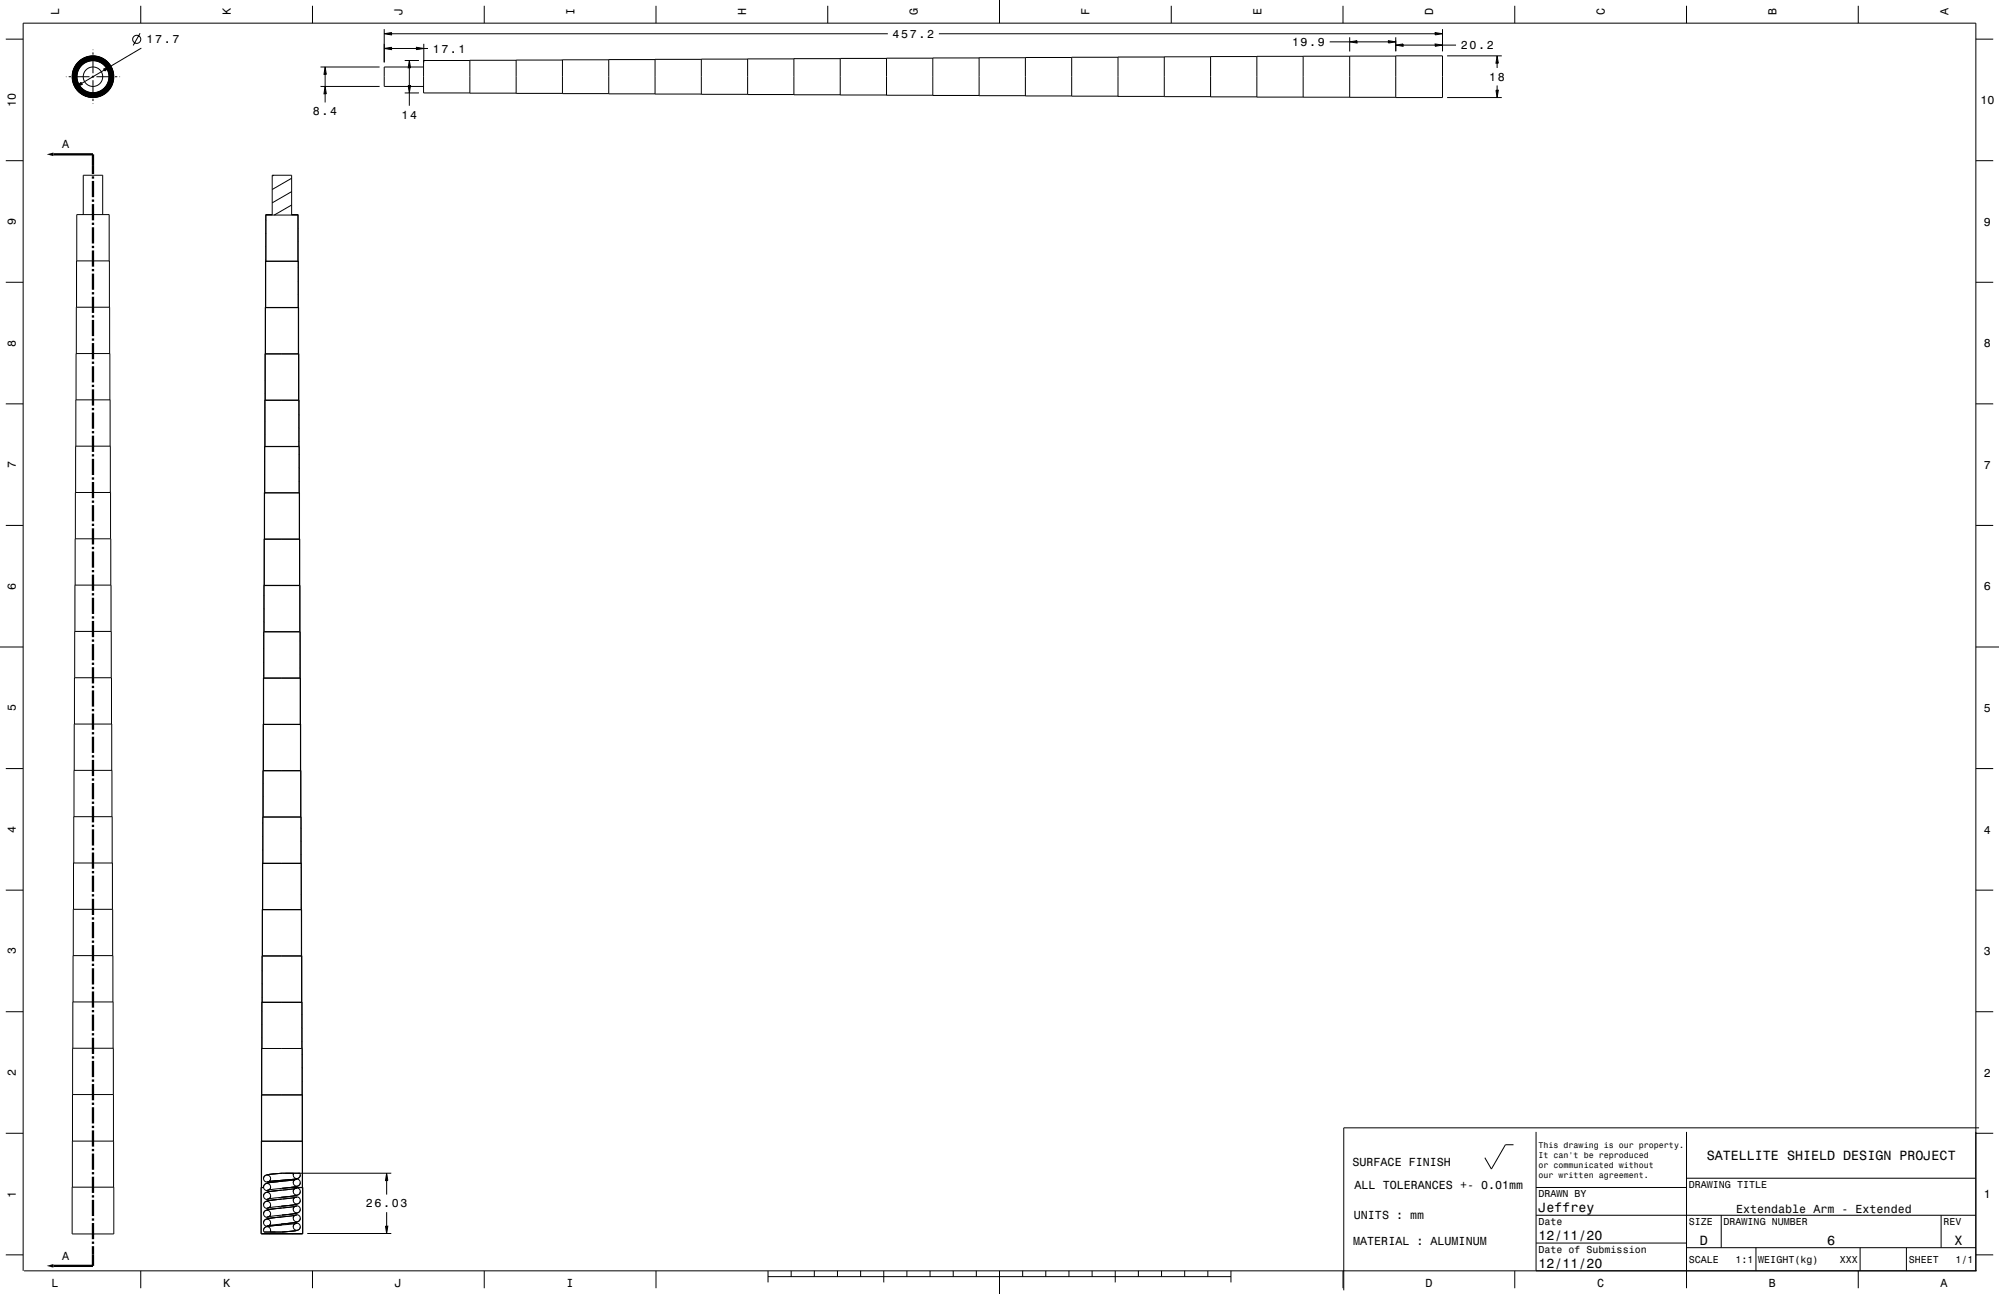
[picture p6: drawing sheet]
<svg xmlns="http://www.w3.org/2000/svg" width="864mm" height="559mm" viewBox="0 0 864 559" stroke-linecap="round" stroke-linejoin="round" font-family="sans-serif">
<g fill="none" stroke="#000" stroke-width=".43">
<path d="M2.5 16.9h7.5M60.5 14.4l-3 5.2M60.8 2.5v7.5M135 2.5v7.5M166 14.6l3.2-.5v1zM166 12.6v14.3M169.2 14.6h214.4M183.1 18.9v8M209.2 2.5v7.5M283.4 2.5v7.5M357.6 2.5v7.5M405.6 14.6h214.4"/>
<path d="M431.8 0v10M506 2.5v7.5M574.4 18.1h8.7M580.2 2.5v7.5M583.1 18.1l3.2-.5v1zM583.1 16.1v6.1M586.3 18.1h13.5M599.8 17.6l3.2 .5-3.2 .5zM603 19.5l3.2-.5v1zM603 16.1v6M606.2 19.5h13.8M620 19l3.2 .5-3.2 .5z"/>
<path d="M620 14.1l3.2 .5-3.2 .5zM623.2 12.6v9.5M623.2 19.5h5.8M654.4 2.5v7.5M728.6 2.5v7.5M802.8 2.5v7.5M853.6 16.9h7.5M28.5 33.1h.2M29.7 33.1h1M31.7 33.1h7M32.5 37.6l2.5-2 .5 .8zM39.7 33.1h1"/>
<path d="M40.2 21.4v.2M40.2 22.6v1M40.2 24.6v7M40.2 32.6v1M40.2 34.6v7M41.7 33.1h7M44.8 29.8l3-1.2-2.5 2.1zM45 30.2l-9.7 5.8M49.7 33.1h1M51.7 33.1h.2M61.1 20.8l-13.3 7.8M138.5 37.3h25.5"/>
<path d="M138.5 28.9h25.5M140.5 28.9l.5 3.2h-1zM140.5 37.3l.5 3.2h-1zM140.5 32.1v5.2M166 20.9l3.2-.5v1zM169.2 20.9h10.7M174.8 26.1h6.2M176.3 37h1l-.5 3.1zM176.8 26.1l.5 3.2h-1zM176.8 29.3v7.7M179.9 20.4l3.2 .5-3.2 .5zM183 28.9h-17v8.4h17"/>
<path d="M183.1 20.9h1.8M203 26.1h-20v14l40 .1M223 26h-20v14.2M243 25.9h-20v14.4h20M263 25.8h-20v14.6h20M283 25.7h-20v14.8h20M303 25.6h-20v15h20M323 25.5h-20v15.2h20M343 25.4h-20v15.4h20M363 25.2v15.8h20M383 25.2l-40 .1v15.6h20M403 25.1h-20v16h20"/>
<path d="M423 25h-20v16.2h20M443 24.9h-20v16.4h20M463 24.8h-20v16.6l40 .1M483 24.7h-20v16.8M503 24.6h-20v17h20M523 24.5h-20v17.2h20M543 24.4h-20v17.4h20M563 24.3v17.7h40M583.1 24.3h-40.1v17.6h20M603 24.1h20.2v18h-20.2zM603 24.2h-19.9v17.8M625.2 24.1h23.6"/>
<path d="M646.3 39h1l-.5 3.1zM646.8 24.1l.5 3.2h-1zM646.8 27.3v2M646.8 36.9v2.1M40.2 42.6v1M40.2 44.6v.2M140.5 40.5v3.7M174.8 40.1h6.2M176.8 40.1v5.5M625.2 42.1h23.6M2.5 69.4h7.5M118.3 75.7l-.7 .4"/>
<path d="M126 77l-8.4 4.8M853.6 69.4h7.5M36 92.7v-17h8.4v17M114.9 94.9l-.1 .1M114.9 92.9h13.8M114.9 92.7v20.1M117.6 92.7h-2.8v40.1M126 88.5l-7.5 4.4M126 82.8l-8.4 4.8M126 92.7h2.8M128.6 92.8l-.1 .1M128.7 92.7v20.2"/>
<path d="M128.8 98.5h-.1M128.8 92.7l-2.8 .1v-17.1h-8.4v17.1h-2.7M128.8 92.7l.1 60.1M33.2 112.7v-20h14v20M114.8 118.1h-.1M114.8 112.7l-.1 40.1M114.8 112.9h14M114.8 112.8h13.9M114.9 112.3h-.1M114.9 106.5h-.1M114.9 100.7l-.1 .1M128.8 110l-.1 .1"/>
<path d="M128.8 104.2l-.1 .1M128.8 112.7h.1M128.9 115.7l-.1 .1M2.5 121.9h7.5M33.1 132.7v-20h14.2v20M114.7 135.5h-.1M114.7 132.7l-.2 40.2M114.7 132.9h14.2M114.7 132.8h14.1M114.8 129.6l-.1 .1M114.8 123.9h-.1M128.9 127.3h-.1"/>
<path d="M128.9 121.5l-.1 .1M128.9 132.7l.1 40.1M129 138.8h-.1M129 133h-.1M853.6 121.9h7.5M33 152.7v-20h14.4l.1 40M47.5 152.7h-14.6v20M114.6 158.6l-.1 .1M114.6 152.7l-.7 160.1M114.7 147l-.1 .1M114.7 141.2l-.1 .1M129 150.3l-.1 .1"/>
<path d="M129 152.9h-14.5M129 144.5l-.1 .1M129 152.7l.1 40.1M129.1 156l-.1 .1M2.5 174.4h7.5M114.5 176l-.1 .1M114.5 172.8h14.5M114.6 170.2h-.1M114.6 164.4l-.1 .1M129.1 167.6h-.1M129.1 161.8l-.1 .1M129.1 172.7l.1 40.1"/>
<path d="M129.1 172.9h-14.6l-.1 20M129.2 179.1h-.1M129.2 173.3h-.1M853.6 174.4h7.5M32.8 192.7v-20h14.8v20M114.4 199.2h-.1M114.4 193.4h-.1M114.4 192.8h14.7M114.5 187.5l-.1 .1M114.5 181.8h-.1M129.2 190.6l-.1 .1M129.2 184.8l-.1 .1"/>
<path d="M129.2 192.7l.1 40.1M129.2 192.9h-14.8l-.1 20M129.3 196.3l-.1 .1M32.6 212.7h15.2v20M47.7 212.7v-20h-15l-.1 40M114.3 216.5l-.1 .1M114.3 212.8h14.9M114.4 210.7l-.1 .1M114.4 204.9l-.1 .1M129.3 207.9h-.1M129.3 202.1l-.1 .1M129.3 212.7l.1 40.1"/>
<path d="M129.3 212.9h-15l-.1 20M129.4 219.4h-.1M129.4 213.6h-.1M2.5 226.9h7.5M114.2 239.7h-.1M114.2 233.9l-.1 .1M114.2 232.8h15.1M114.3 228.1h-.1M114.3 222.3l-.1 .1M129.4 230.9l-.1 .1M129.4 225.1l-.1 .1M129.4 232.7v40.2"/>
<path d="M129.4 232.9h-15.2l-.1 20M129.5 236.6l-.1 .1M853.6 226.9h7.5M32.5 252.7v-20h15.4v20M114.1 257.1h-.1M114.1 252.8h15.3M114.2 251.2l-.1 .1M114.2 245.5h-.1M129.5 248.2h-.1M129.5 242.4l-.1 .1M129.5 252.7l.7 160.1M129.5 252.9h-15.4v19.9h15.4"/>
<path d="M129.6 259.7h-.1M129.6 253.9h-.1M0 279.4h10M32.4 272.7v-20h15.6v20M113.9 272.7h.1M114 274.4l-.1 .1M114 272.9h15.6v20M114.1 268.6l-.1 .1M114.1 262.8l-.1 .1M114.1 272.8v.1M129.6 271.2l-.1 .1M129.6 265.4l-.1 .1"/>
<path d="M129.7 276.9l-.1 .1M853.6 279.4h10M32.3 292.7v-20h15.8v20M113.9 297.6h-.1M113.9 292.7l-.1 40.1M113.9 292.9h15.8v20M113.9 292.8h15.7M114 291.8h-.1M114 286h-.1M114 280.2l-.1 .1M129.7 288.5h-.1M129.7 282.7h-.1"/>
<path d="M129.8 300h-.1M129.8 294.2h-.1M32.2 312.7v-20h16v20M113.8 315h-.1M113.8 312.7l-.1 40.1M113.8 312.9h16v20M113.8 312.8h15.9M113.9 309.1l-.1 .1M113.9 303.4h-.1M129.8 311.5l-.1 .1M129.8 305.7l-.1 .1M129.9 317.2l-.1 .1"/>
<path d="M2.5 331.9h7.5M32.1 332.7v-20h16.2v20M113.7 338.1l-.1 .1M113.7 332.7l-.1 40.1M113.7 332.9h16.2v20M113.7 332.8h16.1M113.8 332.3h-.1M113.8 326.5l-.1 .1M113.8 320.7l-.1 .1M129.9 328.8h-.1M129.9 323h-.1M130 334.5h-.1"/>
<path d="M853.6 331.9h7.5M32 352.7v-20h16.4v20M113.6 355.5l-.1 .1M113.6 352.7l-.1 40.1M113.6 352.9h16.4v20M113.6 352.8h16.3M113.7 349.7h-.1M113.7 343.9h-.1M130 351.8l-.1 .1M130 346l-.1 .1M130 340.3h-.1M130.1 357.5l-.1 .1"/>
<path d="M31.9 372.7v-20h16.6v20M113.5 378.6l-.1 .1M113.6 367l-.1 .1M113.6 361.3h-.1M130.1 369.1h-.1M130.1 372.9h-16.7M130.1 363.3h-.1M130.2 374.8h-.1M130.2 372.7h-16.8v40.1M2.5 384.4h7.5M31.8 392.7v-20h16.8v20M113.4 396l-.1 .1"/>
<path d="M113.4 392.7l-.2 40.2M113.4 392.9h16.8M113.4 392.8h16.7M113.5 390.2l-.1 .1M113.5 384.4l-.1 .1M130.2 392.1l-.1 .1M130.2 386.3l-.1 .1M130.2 380.6h-.1M130.2 392.7l.2 60.1M130.3 397.8l-.1 .1M853.6 384.4h7.5M31.7 412.7v-20h17v20"/>
<path d="M113.2 412.9h17.1M113.2 412.8h17.1M113.3 419.2h-.1M113.3 413.4l-.1 .1M113.3 412.7l-.3 80.1M113.4 407.6h-.1M113.4 401.8l-.1 .1M130.3 409.4h-.1M130.3 403.6h-.1M130.3 412.9v19.9M130.4 415.1h-.1M2.5 436.9h7.5"/>
<path d="M31.6 432.7v-20h17.2l.1 40M48.9 432.7h-17.4v20M113.2 436.6h-.1M113.2 432.8h17.1M113.3 430.7l-.1 .1M113.3 425h-.1M130.4 432.7l.2 40M130.4 432.4l-.1 .1M130.4 426.6l-.1 .1M130.4 420.9h-.1M130.4 432.9h-17.2v19.9M130.5 438.1l-.1 .1"/>
<path d="M853.6 436.9h7.5M113.1 459.7l-.1 .1M113.1 453.9l-.1 .1M113.1 452.7l-.2 60.2M113.1 452.8h17.4M113.2 448.1l-.1 .1M113.2 442.3l-.1 .1M130.5 449.7h-.1M130.5 443.9h-.1M130.5 452.7l.1 60.1M130.6 455.4h-.1M31.3 472.7h17.7l.1 40"/>
<path d="M49 472.7v-20h-17.6l-.1 40.1M112.9 472.7h.1M113 472.9h17.6M113 472.8h17.6M113 477.1h-.1M113.1 471.3h-.1M113.1 465.5h-.1M130.6 466.9l-.1 .1M130.6 461.2h-.1M130.6 472.7h.1M130.6 478.4l-.1 .1M130.6 472.7v40.2"/>
<path d="M2.5 489.4h7.5M49.1 492.8h-17.8l-.1 40.1h18v-20.2h-18M113 494.4l-.1 .1M113 488.6l-.1 .1M113 482.8l-.1 .1M130.6 490h-.1M130.6 484.2l-.1 .1M130.7 495.7l-.1 .1M130.7 492.8h-17.8l-.1 40.1h18l-.1-20.2M653.9 494.3h-3.5l-6.1 10.5-2.8-4.9M663.6 488.8v60M728.6 488.8v67.5"/>
<path d="M853.6 489.4h7.5M855 487h-274.5v70.2M112.8 517.6h.1M112.9 512.8h1M113 511.7l-.1 .1M113 506h-.1M113 500.2h-.1M113.9 512.9h-1.1v19.8h17.9M115.4 518.8a1.53 1.53 0 0 0-1.5 1.5 1.53 1.53 0 0 0 1.5 1.5M115.4 514.9a1.53 1.53 0 0 0-1.5 1.6 1.53 1.53 0 0 0 1.5 1.5M115.4 511.1a1.53 1.53 0 0 0-1.5 1.5 1.53 1.53 0 0 0 1.5 1.5M115.4 507.4a1.52 1.52 0 0 0-1.5 1.6 1.52 1.52 0 0 0 1.5 1.5"/>
<path d="M115.4 507.4a1.52 1.52 0 0 1 1.5 1.6 1.52 1.52 0 0 1-1.5 1.5M115.4 518.8a1.53 1.53 0 0 1 1.5 1.5 1.53 1.53 0 0 1-1.5 1.5M115.4 511.1a1.53 1.53 0 0 1 1.5 1.5 1.53 1.53 0 0 1-1.5 1.5M115.4 514.9a1.53 1.53 0 0 1 1.5 1.6 1.53 1.53 0 0 1-1.5 1.5M115.4 514.1l.8-.3zM115.4 517.9l.8-.2zM116.1 510.2l-.7 .3M116.9 509l-.2 .7-.7 .6M116.9 512.6l-.8 1.3M116.9 516.5l-.8 1.2M121.7 517.8l-6.3 1M121.7 517.8l-6.7 1-.8 .5-.3 1"/>
<path d="M121.7 514l-6.7 .9-.8 .6-.3 .9M121.7 514l-6.3 .9M121.8 506.7l-6.8 .7-.8 .6-.3 .9M121.8 506.7l-6.4 .7M121.9 513.2l-5.6 .6M122 506.6l-6.6 .8M122 506.6h47M122 506.6l-.2 .1M122.1 510.1l-6.7 1M124.9 512.9h5.8M125.7 512.8h4.9M126.7 507.4l.2-.8-.1 1.5 .5 .5 .9 .3"/>
<path d="M127.3 517.2l-5.2 .6M127.3 513.3l-5.2 .6M127.3 509.5l-9.3 1-2.6 .6M127.3 509.5a57.6 57.6 0 0 0-12.8 1.8l-.6 1.3M127.3 517.2l-5.6 .6M127.3 513.3l-5.6 .7M127.5 517.1l-.8 1.3M127.5 509.4l-.8 1.3M127.5 513.3l-.8 1.2M128.2 516.1l-6.7 1M128.2 512.2l-6.3 1M128.2 508.9l-12 1.3"/>
<path d="M128.2 516.8a1.53 1.53 0 0 1 1.5 1.6 1.53 1.53 0 0 1-1.5 1.5M128.2 516.8l-.9 .4M128.2 513a1.53 1.53 0 0 1 1.5 1.5 1.53 1.53 0 0 1-1.5 1.6M128.2 513l-.9 .3M128.2 509.1a1.53 1.53 0 0 1 1.5 1.6 1.53 1.53 0 0 1-1.5 1.5M128.2 509.1l-.9 .4M128.2 516.8a1.53 1.53 0 0 0-1.5 1.6 1.53 1.53 0 0 0 1.5 1.5M128.2 509.1a1.53 1.53 0 0 0-1.5 1.6 1.53 1.53 0 0 0 1.5 1.5M128.2 513a1.53 1.53 0 0 0-1.5 1.5 1.53 1.53 0 0 0 1.5 1.6M129.5 506.6l.2 1-.2 .7-1.3 .6M129.7 518.4l-.4 1.1-1.6 .7-11.4 1.3M129.7 514.5l-.4 1.1-1.5 .7-11.5 1.4"/>
<path d="M129.7 510.7l-.4 1.1-.9 .5-6.5 .9M129.7 507.4l-.5 1.2-1.5 .6-11.5 1M130.7 507.3h-.1M130.7 501.5l-.1 .1M130.8 518.8h-.1M130.8 513h-.1M167 506.6l.5 3.2h-1zM167 509.8v6.1M663.6 512.8h65M728.6 508.8h125M112.8 529.1v.1M112.8 523.4h.1"/>
<path d="M112.9 532.7h17.7M115.4 529.7l-1.3 .7-.2 .7 .2 .9h7.6M115.4 526.5a1.53 1.53 0 0 0-1.5 1.5 1.53 1.53 0 0 0 1.5 1.5M115.4 522.6a1.53 1.53 0 0 0-1.5 1.6 1.53 1.53 0 0 0 1.5 1.5M115.4 522.6a1.53 1.53 0 0 1 1.5 1.6 1.53 1.53 0 0 1-1.5 1.5M115.4 526.5a1.53 1.53 0 0 1 1.5 1.5 1.53 1.53 0 0 1-1.5 1.5M115.4 529.7a1.53 1.53 0 0 1 1.3 2.3M115.4 525.7l.8-.3zM115.4 521.8l.8-.3zM115.4 529.5l.8-.3zM116.5 532.8l-.1 .1M116.9 520.3l-.8 1.3"/>
<path d="M116.9 524.2l-.8 1.2M116.9 528l-.8 1.3M116.9 531.3l-.2 .7M121.5 520.9l6.7-1zM121.7 521.7l-6.3 .9M121.7 521.7l-6.7 .9-.8 .6-.3 1M121.7 525.5l-6.7 1-.8 .5-.3 1M121.7 529l-6.3 .7M121.7 529l-6.2 .6-1.3 .7-.3 1M121.9 524.7l-5.6 .7M126.5 532.8l-.1 .1M127.3 524.9l-10 1.1-1.9 .5"/>
<path d="M127.3 521l-5.2 .6M127.3 524.9l-10.2 1.1-1.7 .5M127.3 521l-5.6 .7M127.5 521l-.8 1.2M127.5 524.8l-.8 1.3M127.6 528.4l-.7 .5-.2 .8M128.2 531.3l-6.5 .7M128.2 527.6l-6.7 1M128.2 523.8l-6.3 .9M128.2 528.2l-6.5 .8M128.2 528.2a1.53 1.53 0 0 1 1.5 1.5 1.53 1.53 0 0 1-1.5 1.6M128.2 524.5a1.53 1.53 0 0 1 1.5 1.6 1.53 1.53 0 0 1-1.5 1.5"/>
<path d="M128.2 524.5l-.9 .4M128.2 520.7l-.9 .3M128.2 520.7a1.53 1.53 0 0 1 1.5 1.5 1.53 1.53 0 0 1-1.5 1.6M128.2 520.7a1.53 1.53 0 0 0-1.5 1.5 1.53 1.53 0 0 0 1.5 1.6M128.2 524.5a1.53 1.53 0 0 0-1.5 1.6 1.53 1.53 0 0 0 1.5 1.5M128.2 528.2a1.53 1.53 0 0 0-1.5 1.5 1.53 1.53 0 0 0 1.5 1.6M129.7 529.7l-.5 1.2-.9 .5-6.6 .6M129.7 526.1l-.4 1.1-1.6 .7-11.4 1.3M129.7 522.2l-.4 1.2-.9 .5-6.5 .8M130.8 530.3h-.1M130.8 524.5l-.1 .1M132.7 532.7h36.3"/>
<path d="M166.5 529.5h1l-.5 3.2zM167 523.4v6.1M663.6 536.8h65M663.6 524.8h190M728.6 538.8h125M743.6 524.8v14M758.6 538.8v10M803.6 538.8v10M823.6 538.8v10M838.6 524.8v14M2.5 541.9h7.5M10 548.8v-538.8h843.6v538.8"/>
<path d="M10.4 548.8h843.6M60.8 548.8v7.5M135 548.8v7.5M209.2 548.8v7.5M283.4 548.8v7.5M331.8 551.3h200M331.8 548.8v5M341.8 548.8v2.5M351.8 548.8v2.5M361.8 548.8v2.5M371.8 548.8v2.5M381.8 548.8v5"/>
<path d="M391.8 548.8v2.5M401.8 548.8v2.5M411.8 548.8v2.5M421.8 548.8v2.5M431.8 548.8v10M441.8 548.8v2.5M451.8 548.8v2.5M461.8 548.8v2.5M471.8 548.8v2.5M481.8 548.8v5M491.8 548.8v2.5M501.8 548.8v2.5"/>
<path d="M511.8 548.8v2.5M521.8 548.8v2.5M531.8 548.8v5M580.2 548.8v7.5M654.4 548.8v7.5M802.8 548.8v7.5M853.6 541.9h7.5"/>
<circle cx="59.1" cy="17" r="1.75"/>
<circle cx="40.2" cy="33.1" r="8.6"/>
<circle cx="40.2" cy="33.1" r="8.9"/>
<circle cx="40.2" cy="33.1" r="8.3"/>
<circle cx="40.2" cy="33.1" r="4.2"/>
<circle cx="40.2" cy="33.1" r="7.7"/>
<circle cx="40.2" cy="33.1" r="7.1"/>
<circle cx="40.2" cy="33.1" r="8.5"/>
<circle cx="40.2" cy="33.1" r="7.9"/>
<circle cx="40.2" cy="33.1" r="8.8"/>
<circle cx="40.2" cy="33.1" r="7.4"/>
<circle cx="40.2" cy="33.1" r="8.2"/>
<circle cx="40.2" cy="33.1" r="8.7"/>
<circle cx="40.2" cy="33.1" r="7.6"/>
<circle cx="40.2" cy="33.1" r="7"/>
<circle cx="40.2" cy="33.1" r="7.8"/>
<circle cx="40.2" cy="33.1" r="8"/>
<circle cx="40.2" cy="33.1" r="6.9"/>
<circle cx="40.2" cy="33.1" r="9"/>
<circle cx="40.2" cy="33.1" r="7.3"/>
<circle cx="40.2" cy="33.1" r="8.4"/>
<circle cx="40.2" cy="33.1" r="8.1"/>
<circle cx="40.2" cy="33.1" r="7.2"/>
<circle cx="40.2" cy="33.1" r="7.5"/>
</g>
<g fill="none" stroke="#000" stroke-width="1" stroke-linecap="butt">
<path d="M23.1 66.6h17.1v8.5M40.2 76.1v1M40.2 78.1v7M40.2 86.1v1M40.2 88.1v7M40.2 96.1v1M40.2 98.1v7M40.2 106.1v1M40.2 108.1v7M40.2 116.1v1M40.2 118.1v7M40.2 126.1v1"/>
<path d="M40.2 128.1v7M40.2 136.1v1M40.2 138.1v7M40.2 146.1v1M40.2 148.1v7M40.2 156.1v1M40.2 158.1v7M40.2 166.1v1M40.2 168.1v7M40.2 176.1v1M40.2 178.1v7M40.2 186.1v1"/>
<path d="M40.2 188.1v7M40.2 196.1v1M40.2 198.1v7M40.2 206.1v1M40.2 208.1v7M40.2 216.1v1M40.2 218.1v7M40.2 226.1v1M40.2 228.1v7M40.2 236.1v1M40.2 238.1v7M40.2 246.1v1"/>
<path d="M40.2 248.1v7M40.2 256.1v1M40.2 258.1v7M40.2 266.1v1M40.2 268.1v7M40.2 276.1v1M40.2 278.1v7M40.2 286.1v1M40.2 288.1v7M40.2 296.1v1M40.2 298.1v7M40.2 306.1v1"/>
<path d="M40.2 308.1v7M40.2 316.1v1M40.2 318.1v7M40.2 326.1v1M40.2 328.1v7M40.2 336.1v1M40.2 338.1v7M40.2 346.1v1M40.2 348.1v7M40.2 356.1v1M40.2 358.1v7M40.2 366.1v1"/>
<path d="M40.2 368.1v7M40.2 376.1v1M40.2 378.1v7M40.2 386.1v1M40.2 388.1v7M40.2 396.1v1M40.2 398.1v7M40.2 406.1v1M40.2 408.1v7M40.2 416.1v1M40.2 418.1v7M40.2 426.1v1"/>
<path d="M40.2 428.1v7M40.2 436.1v1M40.2 438.1v7M40.2 446.1v1M40.2 448.1v7M40.2 456.1v1M40.2 458.1v7M40.2 466.1v1M40.2 468.1v7M40.2 476.1v1M40.2 478.1v7M40.2 486.1v1"/>
<path d="M40.2 488.1v7M40.2 496.1v1M40.2 498.1v7M40.2 506.1v1M40.2 508.1v7M40.2 516.1v1M40.2 518.1v7M40.2 526.1v1M40.2 528.1v7M40.2 536.1v1M40.2 538.1v8.5h-17.1"/>
</g>
<g fill="#000">
<path d="M166 14.6l3.2-.5v1z" fill-rule="evenodd"/>
<path d="M583.1 18.1l3.2-.5v1z" fill-rule="evenodd"/>
<path d="M599.8 17.6l3.2 .5-3.2 .5z" fill-rule="evenodd"/>
<path d="M603 19.5l3.2-.5v1z" fill-rule="evenodd"/>
<path d="M620 19l3.2 .5-3.2 .5z" fill-rule="evenodd"/>
<path d="M620 14.1l3.2 .5-3.2 .5z" fill-rule="evenodd"/>
<path d="M32.5 37.6l2.5-2 .5 .8z" fill-rule="evenodd"/>
<path d="M44.8 29.8l3-1.2-2.5 2.1z" fill-rule="evenodd"/>
<path d="M140.5 28.9l.5 3.2h-1z" fill-rule="evenodd"/>
<path d="M166 20.9l3.2-.5v1z" fill-rule="evenodd"/>
<path d="M176.3 37h1l-.5 3.1z" fill-rule="evenodd"/>
<path d="M176.8 26.1l.5 3.2h-1z" fill-rule="evenodd"/>
<path d="M179.9 20.4l3.2 .5-3.2 .5z" fill-rule="evenodd"/>
<path d="M646.3 39h1l-.5 3.1z" fill-rule="evenodd"/>
<path d="M646.8 24.1l.5 3.2h-1z" fill-rule="evenodd"/>
<path d="M140.5 37.3l.5 3.2h-1z" fill-rule="evenodd"/>
<path d="M20.2 66.6l2.9-.7v1.5z" fill-rule="evenodd"/>
<path d="M167 506.6l.5 3.2h-1z" fill-rule="evenodd"/>
<path d="M166.5 529.5h1l-.5 3.2z" fill-rule="evenodd"/>
<path d="M20.2 546.6l2.9-.7v1.5z" fill-rule="evenodd"/>
</g>
<g font-size="5.8">
<text x="737.3" y="500.9">SATELLITE SHIELD DESIGN PROJECT</text>
<text x="664.6" y="523.4">Jeffrey</text>
<text x="664.6" y="535.4">12/11/20</text>
<text x="734.4" y="537.4">D</text>
<text x="789.4" y="537.4">6</text>
<text x="844.4" y="537.4">X</text>
<text x="664.6" y="547.4">12/11/20</text>
</g>
<g font-size="5">
<text x="25.5" y="6.5" transform="rotate(-90 25.5 6.5)">L</text>
<text x="99.7" y="6.5" transform="rotate(-90 99.7 6.5)">K</text>
<text x="173.9" y="6.5" transform="rotate(-90 173.9 6.5)">J</text>
<text x="248.1" y="6.5" transform="rotate(-90 248.1 6.5)">I</text>
<text x="322.3" y="6.5" transform="rotate(-90 322.3 6.5)">H</text>
<text x="396.5" y="6.5" transform="rotate(-90 396.5 6.5)">G</text>
<text x="470.7" y="6.5" transform="rotate(-90 470.7 6.5)">F</text>
<text x="544.9" y="6.5" transform="rotate(-90 544.9 6.5)">E</text>
<text x="619.1" y="6.5" transform="rotate(-90 619.1 6.5)">D</text>
<text x="693.3" y="6.5" transform="rotate(-90 693.3 6.5)">C</text>
<text x="767.5" y="6.5" transform="rotate(-90 767.5 6.5)">B</text>
<text x="841.7" y="6.5" transform="rotate(-90 841.7 6.5)">A</text>
<text x="385.6" y="16.3">457.2</text>
<text x="63.4" y="18.7">17.7</text>
<text x="186.9" y="22.7">17.1</text>
<text x="558.2" y="19.8">19.9</text>
<text x="631.1" y="21.2">20.2</text>
<text x="643.4" y="34.9">18</text>
<text x="6.8" y="46.2" transform="rotate(-90 6.8 46.2)">10</text>
<text x="855.6" y="45">10</text>
<text x="135.2" y="49.8">8.4</text>
<text x="173.5" y="51.2">14</text>
<text x="26.8" y="64">A</text>
<text x="6.8" y="97.2" transform="rotate(-90 6.8 97.2)">9</text>
<text x="857.1" y="97.5">9</text>
<text x="6.8" y="149.7" transform="rotate(-90 6.8 149.7)">8</text>
<text x="857.1" y="150">8</text>
<text x="6.8" y="202.2" transform="rotate(-90 6.8 202.2)">7</text>
<text x="857.1" y="202.5">7</text>
<text x="6.8" y="254.7" transform="rotate(-90 6.8 254.7)">6</text>
<text x="857.1" y="255">6</text>
<text x="6.8" y="307.2" transform="rotate(-90 6.8 307.2)">5</text>
<text x="857.1" y="307.5">5</text>
<text x="6.8" y="359.7" transform="rotate(-90 6.8 359.7)">4</text>
<text x="857.1" y="360">4</text>
<text x="6.8" y="412.2" transform="rotate(-90 6.8 412.2)">3</text>
<text x="857.1" y="412.5">3</text>
<text x="6.8" y="464.7" transform="rotate(-90 6.8 464.7)">2</text>
<text x="857.1" y="465">2</text>
<text x="584.3" y="503.7">SURFACE FINISH</text>
<text x="585.2" y="513.7">ALL TOLERANCES +- 0.01mm</text>
<text x="6.8" y="517.2" transform="rotate(-90 6.8 517.2)">1</text>
<text x="158.1" y="521.4">26.03</text>
<text x="857.1" y="517.5">1</text>
<text x="584.9" y="526.4">UNITS : mm</text>
<text x="750" y="523.7">Extendable Arm - Extended</text>
<text x="584.6" y="537.9">MATERIAL : ALUMINUM</text>
<text x="26.8" y="544">A</text>
<text x="22.2" y="555.6">L</text>
<text x="96.4" y="555.6">K</text>
<text x="170.6" y="555.6">J</text>
<text x="244.8" y="555.6">I</text>
<text x="615.8" y="555.6">D</text>
<text x="690" y="555.6">C</text>
<text x="764.2" y="555.6">B</text>
<text x="838.4" y="555.6">A</text>
</g>
<g font-size="4.3">
<text x="729.6" y="513">DRAWING TITLE</text>
<text x="664.6" y="517">DRAWN BY</text>
<text x="664.6" y="529">Date</text>
<text x="729.6" y="529">SIZE</text>
<text x="744.6" y="529">DRAWING NUMBER</text>
<text x="839.6" y="529">REV</text>
<text x="664.6" y="541">Date of Submission</text>
<text x="729.6" y="545.4">SCALE</text>
<text x="749.8" y="545.4">1:1</text>
<text x="759.6" y="545.4">WEIGHT(kg)</text>
<text x="794.8" y="545.4">XXX</text>
<text x="824.6" y="545.4">SHEET</text>
<text x="844.8" y="545.4">1/1</text>
</g>
<g font-size="3.6">
<text x="664.7" y="495.6">This drawing is our property.</text>
<text x="664.7" y="499.9">It can't be reproduced</text>
<text x="664.7" y="504.3">or communicated without</text>
<text x="664.7" y="508.6">our written agreement.</text>
</g>
</svg>
